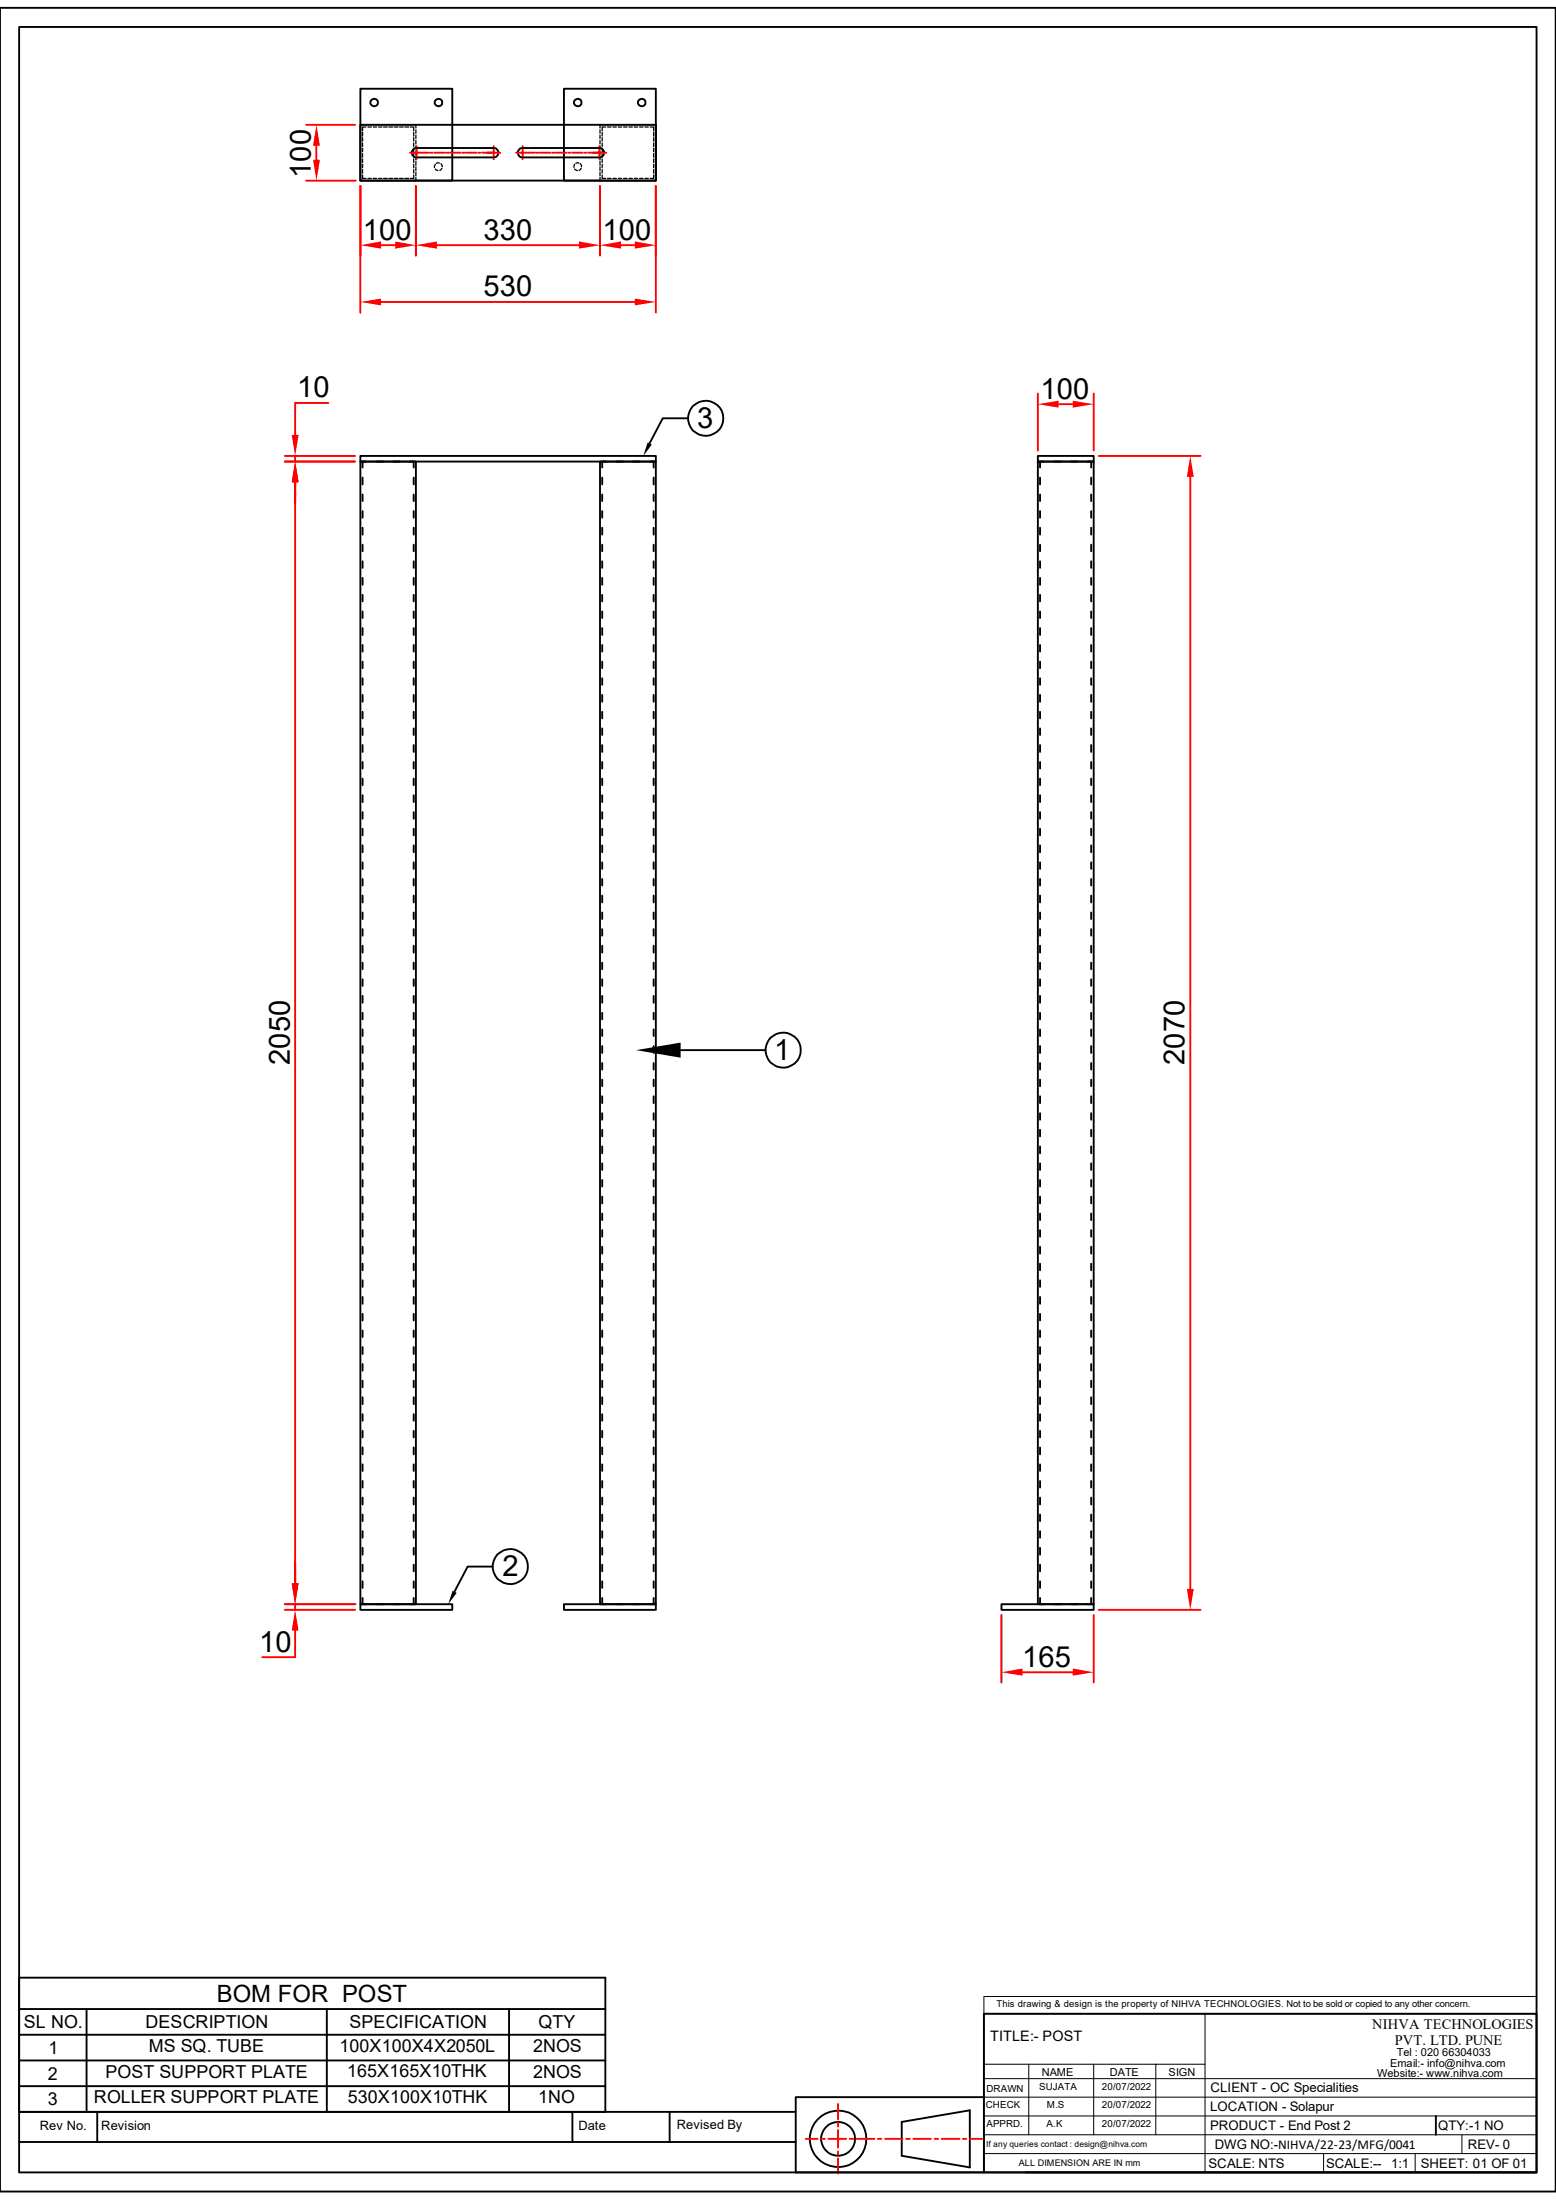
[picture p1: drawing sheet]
<svg xmlns="http://www.w3.org/2000/svg" width="210mm" height="297mm" viewBox="0 0 210 297" stroke-linecap="round" stroke-linejoin="round" font-family="sans-serif">
<g fill="none" stroke="#000" stroke-width=".25">
<path d="M0 1.1h210v294.8h-210zM2.6 3.6h204.8v289.7h-204.8zM48.6 16.8h39.9v7.6h-39.9zM48.6 12h12.4v12.4h-12.4zM76.1 12h12.4v12.4h-12.4zM55.9 20h10.7a.64 .64 0 0 1 .7 .6 .64 .64 0 0 1-.7 .7h-10.4a.65 .65 0 0 1-.6-.5 .65 .65 0 0 1 .3-.8zM70.2 20h10.7a.64 .64 0 0 1 .6 .6 .64 .64 0 0 1-.6 .7h-10.4a.65 .65 0 0 1-.6-.5 .65 .65 0 0 1 .3-.8zM48.6 61.6h39.9v.7h-39.9zM48.6 62.3h7.5v154.3h-7.5zM48.9 64.5v.9M48.9 66.8v.8M48.9 69v.9"/>
<path d="M48.9 71.2v1M48.9 73.5v.9M48.9 75.8v.9M48.9 78v1M49.4 62.3h-.5v.8M50.8 62.3h.9M53.1 62.3h.9M55.3 62.3h.5v.8M55.8 64.5v.9M55.8 66.8v.8M55.8 69v.9M55.8 71.2v1"/>
<path d="M55.8 73.5v.9M55.8 75.8v.9M55.8 78v1M81 62.3h7.5v154.3h-7.5zM81.3 64.5v.9M81.3 66.8v.8M81.3 69v.9M81.3 71.2v1M81.3 73.5v.9M81.3 75.8v.9M81.3 78v1M81.8 62.3h-.5v.8"/>
<path d="M83.2 62.3h.9M85.4 62.3h.9M87.7 62.3h.5v.8M88.2 64.5v.9M88.2 66.8v.8M88.2 69v.9M88.2 71.2v1M88.2 73.5v.9M88.2 75.8v.9M88.2 78v1M48.9 80.3v.9M48.9 82.6v.8"/>
<path d="M48.9 84.8v.9M48.9 87.1v.9M48.9 89.3v.9M48.9 91.6v.9M48.9 93.8v.9M48.9 96.1v.9M48.9 98.3v.9M55.8 80.3v.9M55.8 82.6v.8M55.8 84.8v.9M55.8 87.1v.9M55.8 89.3v.9"/>
<path d="M55.8 91.6v.9M55.8 93.8v.9M55.8 96.1v.9M55.8 98.3v.9M81.3 80.3v.9M81.3 82.6v.8M81.3 84.8v.9M81.3 87.1v.9M81.3 89.3v.9M81.3 91.6v.9M81.3 93.8v.9M81.3 96.1v.9"/>
<path d="M81.3 98.3v.9M88.2 80.3v.9M88.2 82.6v.8M88.2 84.8v.9M88.2 87.1v.9M88.2 89.3v.9M88.2 91.6v.9M88.2 93.8v.9M88.2 96.1v.9M88.2 98.3v.9M48.9 100.6v.9M48.9 102.9v.9"/>
<path d="M48.9 105.1v.9M48.9 107.4v.9M48.9 109.6v.9M48.9 111.9v.9M48.9 114.1v1M48.9 116.4v.9M48.9 118.7v.8M55.8 100.6v.9M55.8 102.9v.9M55.8 105.1v.9M55.8 107.4v.9M55.8 109.6v.9"/>
<path d="M55.8 111.9v.9M55.8 114.1v1M55.8 116.4v.9M55.8 118.7v.8M81.3 100.6v.9M81.3 102.9v.9M81.3 105.1v.9M81.3 107.4v.9M81.3 109.6v.9M81.3 111.9v.9M81.3 114.1v1M81.3 116.4v.9"/>
<path d="M81.3 118.7v.8M88.2 100.6v.9M88.2 102.9v.9M88.2 105.1v.9M88.2 107.4v.9M88.2 109.6v.9M88.2 111.9v.9M88.2 114.1v1M88.2 116.4v.9M88.2 118.7v.8M48.9 120.9v.9M48.9 123.2v.9"/>
<path d="M48.9 125.4v.9M48.9 127.7v.9M48.9 130v.9M48.9 132.2v.9M48.9 134.5v.9M48.9 136.7v.9M48.9 139v.9M55.8 120.9v.9M55.8 123.2v.9M55.8 125.4v.9M55.8 127.7v.9M55.8 130v.9"/>
<path d="M55.8 132.2v.9M55.8 134.5v.9M55.8 136.7v.9M55.8 139v.9M81.3 120.9v.9M81.3 123.2v.9M81.3 125.4v.9M81.3 127.7v.9M81.3 130v.9M81.3 132.2v.9M81.3 134.5v.9M81.3 136.7v.9"/>
<path d="M81.3 139v.9M88.2 120.9v.9M88.2 123.2v.9M88.2 125.4v.9M88.2 127.7v.9M88.2 130v.9M88.2 132.2v.9M88.2 134.5v.9M88.2 136.7v.9M88.2 139v.9M48.9 141.2v1M48.9 143.5v.9"/>
<path d="M48.9 145.8v.8M48.9 148v.9M48.9 150.3v.9M48.9 152.5v.9M48.9 154.8v.9M48.9 157.1v.8M48.9 159.3v.9M55.8 141.2v1M55.8 143.5v.9M55.8 145.8v.8M55.8 148v.9M55.8 150.3v.9"/>
<path d="M55.8 152.5v.9M55.8 154.8v.9M55.8 157.1v.8M55.8 159.3v.9M81.3 141.2v1M81.3 143.5v.9M81.3 145.8v.8M81.3 148v.9M81.3 150.3v.9M81.3 152.5v.9M81.3 154.8v.9M81.3 157.1v.8"/>
<path d="M81.3 159.3v.9M88.2 141.2v1M88.2 143.5v.9M88.2 145.8v.8M88.2 148v.9M88.2 150.3v.9M88.2 152.5v.9M88.2 154.8v.9M88.2 157.1v.8M88.2 159.3v.9M48.9 161.5v1M48.9 163.8v.9"/>
<path d="M48.9 166.1v.9M48.9 168.3v.9M48.9 170.6v.9M48.9 172.8v.9M48.9 175.1v.9M48.9 177.4v.9M48.9 179.6v.9M55.8 161.5v1M55.8 163.8v.9M55.8 166.1v.9M55.8 168.3v.9M55.8 170.6v.9"/>
<path d="M55.8 172.8v.9M55.8 175.1v.9M55.8 177.4v.9M55.8 179.6v.9M81.3 161.5v1M81.3 163.8v.9M81.3 166.1v.9M81.3 168.3v.9M81.3 170.6v.9M81.3 172.8v.9M81.3 175.1v.9M81.3 177.4v.9"/>
<path d="M81.3 179.6v.9M88.2 161.5v1M88.2 163.8v.9M88.2 166.1v.9M88.2 168.3v.9M88.2 170.6v.9M88.2 172.8v.9M88.2 175.1v.9M88.2 177.4v.9M88.2 179.6v.9M48.9 181.9v.9M48.9 184.2v.8"/>
<path d="M48.9 186.4v.9M48.9 188.6v1M48.9 190.9v.9M48.9 193.2v.9M48.9 195.4v.9M48.9 197.7v.9M48.9 199.9v.9M55.8 181.9v.9M55.8 184.1v.9M55.8 186.4v.9M55.8 188.6v1M55.8 190.9v.9"/>
<path d="M55.8 193.2v.9M55.8 195.4v.9M55.8 197.7v.9M55.8 199.9v.9M81.3 181.9v.9M81.3 184.1v.9M81.3 186.4v.9M81.3 188.6v1M81.3 190.9v.9M81.3 193.2v.9M81.3 195.4v.9M81.3 197.7v.9"/>
<path d="M81.3 199.9v.9M88.2 181.9v.9M88.2 184.2v.8M88.2 186.4v.9M88.2 188.6v1M88.2 190.9v.9M88.2 193.2v.9M88.2 195.4v.9M88.2 197.7v.9M88.2 199.9v.9M48.6 216.6h12.4v.7h-12.4zM48.9 202.2v.9"/>
<path d="M48.9 204.5v.9M48.9 206.7v.9M48.9 209v.9M48.9 211.2v.9M48.9 213.5v.9M48.9 215.7v.9h.5M50.8 216.6h.9M53.1 216.6h.9M55.8 215.7v.9h-.5M55.8 202.2v.9M55.8 204.5v.9M55.8 206.7v.9"/>
<path d="M55.8 209v.9M55.8 211.2v.9M55.8 213.5v.9M76.1 216.6h12.4v.7h-12.4zM81.3 215.7v.9h.5M81.3 202.2v.9M81.3 204.5v.9M81.3 206.7v.9M81.3 209v.9M81.3 211.2v.9M81.3 213.5v.9M83.2 216.6h.9"/>
<path d="M85.4 216.6h.9M88.2 215.7v.9h-.5M88.2 202.2v.9M88.2 204.5v.9M88.2 206.7v.9M88.2 209v.9M88.2 211.2v.9M88.2 213.5v.9M138.4 293.3h69"/>
<circle cx="50.5" cy="13.9" r=".51"/>
<circle cx="59.2" cy="13.9" r=".51"/>
<circle cx="78" cy="13.9" r=".51"/>
<circle cx="86.6" cy="13.9" r=".51"/>
</g>
<g fill="none" stroke="#000" stroke-width=".17">
<path d="M48.6 17.5v.5M48.6 18.2v.5M48.6 19v.4M48.6 19.7v.5M48.9 17.9v.5M48.9 18.6v.4M48.9 19.3v.5M49.1 16.8h-.5v.5M49.3 16.8h.5M49.4 17.1h-.5v.6M49.7 17.1h.4M50 16.8h.5"/>
<path d="M50.4 17.1h.4M50.7 16.8h.5M51.1 17.1h.5M51.4 16.8h.5M51.8 17.1h.5M52.2 16.8h.4M52.5 17.1h.5M52.9 16.8h.4M53.2 17.1h.5M53.6 16.8h.5M53.9 17.1h.5M54.3 16.8h.5"/>
<path d="M54.7 17.1h.5M55 16.8h.5M55.4 17.1h.4v.6M55.8 16.8h.3v.5M55.8 17.9v.5M55.8 18.6v.5M55.8 19.3v.5M56.1 17.5v.5M56.1 18.2v.5M56.1 19v.4M56.1 19.7v.5M81 17.5v.5"/>
<path d="M81 18.2v.5M81 19v.4M81 19.7v.5M81.3 17.9v.5M81.3 18.6v.5M81.3 19.3v.5M81.4 16.8h-.4v.5M81.7 16.8h.4M81.7 17.1h-.4v.6M82 17.1h.5M82.4 16.8h.4M82.7 17.1h.5"/>
<path d="M83.1 16.8h.5M83.4 17.1h.5M83.8 16.8h.5M84.2 17.1h.4M84.5 16.8h.5M84.9 17.1h.4M85.2 16.8h.5M85.6 17.1h.5M85.9 16.8h.5M86.3 17.1h.5M86.7 16.8h.4M87 17.1h.5"/>
<path d="M87.4 16.8h.4M87.8 17.1h.4v.6M88.1 16.8h.4v.5M88.2 17.9v.5M88.2 18.6v.4M88.2 19.3v.5M88.5 17.5v.5M88.5 18.2v.5M88.5 19v.4M88.5 19.7v.5M48.6 24v.4h.5M48.6 20.4v.5"/>
<path d="M48.6 21.1v.5M48.6 21.8v.5M48.6 22.5v.5M48.6 23.2v.5M48.9 20v.5M48.9 20.7v.5M48.9 21.5v.4M48.9 22.2v.4M48.9 22.9v.5M48.9 23.6v.5h.5M49.3 24.4h.5M49.7 24.1h.4"/>
<path d="M50 24.4h.5M50.4 24.1h.4M50.7 24.4h.5M51.1 24.1h.5M51.4 24.4h.5M51.8 24.1h.5M52.2 24.4h.4M52.5 24.1h.5M52.9 24.4h.4M53.2 24.1h.5M53.6 24.4h.5M53.9 24.1h.5"/>
<path d="M54.3 24.4h.5M54.7 24.1h.5M55 24.4h.5M55.8 23.6v.5h-.4M55.8 20v.5M55.8 20.7v.5M55.8 21.5v.4M55.8 22.2v.4M55.8 22.9v.5M56.1 20.4v.5M56.1 21.1v.5M56.1 21.8v.5"/>
<path d="M56.1 22.5v.5M56.1 23.2v.5M56.1 24v.4h-.3M58.8 22.2l-.2 .4M58.8 22.8l.3 .2M59.3 22l-.4 .1M59.5 22.1l.2 .4M59.6 22.7l-.2 .3M77.6 22.2l-.1 .4M77.6 22.8l.3 .2M78.1 22l-.4 .1M78.3 22.1l.2 .2v.2"/>
<path d="M78.4 22.7l-.3 .3M81 24v.4h.4M81 20.4v.5M81 21.1v.5M81 21.8v.5M81 22.5v.5M81 23.2v.5M81.3 23.6v.5h.4M81.3 20v.5M81.3 20.7v.5M81.3 21.5v.4M81.3 22.2v.4"/>
<path d="M81.3 22.9v.5M81.7 24.4h.4M82 24.1h.5M82.4 24.4h.4M82.7 24.1h.5M83.1 24.4h.5M83.4 24.1h.5M83.8 24.4h.5M84.2 24.1h.4M84.5 24.4h.5M84.9 24.1h.4M85.2 24.4h.5"/>
<path d="M85.6 24.1h.5M85.9 24.4h.5M86.3 24.1h.5M86.7 24.4h.4M87 24.1h.5M87.4 24.4h.4M88.2 23.6v.5h-.4M88.2 20v.5M88.2 20.7v.5M88.2 21.5v.4M88.2 22.2v.4M88.2 22.9v.5"/>
<path d="M88.5 24v.4h-.4M88.5 20.4v.5M88.5 21.1v.5M88.5 21.8v.5M88.5 22.5v.5M88.5 23.2v.5"/>
</g>
<g fill="none" stroke="#f00" stroke-width=".25">
<path d="M56.2 19.7v.8M66.6 19.7v.8M70.5 19.7v.8M80.9 19.7v.8M55.3 20.6h.8M56.2 20.6h.1M56.2 20.6v.1M56.2 20.7v.8M56.3 20.6h1.6M58.1 20.6h.3M58.6 20.6h1.5M60.3 20.6h.2"/>
<path d="M60.7 20.6h1.5M62.4 20.6h.3M62.9 20.6h1.4M64.6 20.6h.2M65.1 20.6h1.6M66.6 20.6v.1M66.6 20.7v.8M66.8 20.6h.7M69.6 20.6h.8M70.5 20.6h.1M70.5 20.6v.1M70.5 20.7v.8"/>
<path d="M70.7 20.6h1.5M72.4 20.6h.3M72.9 20.6h1.4M74.6 20.6h.2M75.1 20.6h1.4M76.8 20.6h.2M77.2 20.6h1.5M78.9 20.6h.2M79.4 20.6h1.6M80.9 20.6v.1M80.9 20.7v.8M81 20.6h.8"/>
</g>
<path d="M132.8 269.5h74.6v2.4h-74.6zM162.6 271.9h44.8M132.8 288.2h74.6M132.8 285.7h74.6M132.8 283.1h74.6M132.8 280.6h74.6" fill="none" stroke="#000" stroke-width=".13"/>
<path d="M163 272.5h21.7v5.9h-21.7z" fill="#fff"/>
<path d="M132.8 271.9v21.4M132.8 278.7h29.8M134.1 271.9h28.5v21.4M138.9 278.7v9.5M147.6 278.7v9.5M156 278.7v9.5M132.8 290.7h74.6M178.6 290.7v2.6M191 290.7v2.6M197.3 288.2v2.5" fill="none" stroke="#000" stroke-width=".13"/>
<g fill="none" stroke="#000" stroke-width=".25">
<path d="M140.1 62.3h7.5v154.3h-7.5zM140.1 61.6h7.5v.7h-7.5zM140.4 64.5v.9M140.4 66.8v.8M140.4 69v.9M140.4 71.2v1M140.4 73.5v.9M140.4 75.8v.9M140.4 78v1M140.9 62.3h-.5v.8M142.2 62.3h1M144.5 62.3h.9"/>
<path d="M146.8 62.3h.5v.8M147.3 64.5v.9M147.3 66.8v.8M147.3 69v.9M147.3 71.2v1M147.3 73.5v.9M147.3 75.8v.9M147.3 78v1M140.4 80.3v.9M140.4 82.6v.8M140.4 84.8v.9M140.4 87.1v.9"/>
<path d="M140.4 89.3v.9M140.4 91.6v.9M140.4 93.8v.9M140.4 96.1v.9M140.4 98.3v.9M147.3 80.3v.9M147.3 82.6v.8M147.3 84.8v.9M147.3 87.1v.9M147.3 89.3v.9M147.3 91.6v.9M147.3 93.8v.9"/>
<path d="M147.3 96.1v.9M147.3 98.3v.9M140.4 100.6v.9M140.4 102.9v.9M140.4 105.1v.9M140.4 107.4v.9M140.4 109.6v.9M140.4 111.9v.9M140.4 114.1v1M140.4 116.4v.9M140.4 118.7v.8M147.3 100.6v.9"/>
<path d="M147.3 102.9v.9M147.3 105.1v.9M147.3 107.4v.9M147.3 109.6v.9M147.3 111.9v.9M147.3 114.1v1M147.3 116.4v.9M147.3 118.7v.8M140.4 120.9v.9M140.4 123.2v.9M140.4 125.4v.9M140.4 127.7v.9"/>
<path d="M140.4 130v.9M140.4 132.2v.9M140.4 134.5v.9M140.4 136.7v.9M140.4 139v.9M147.3 120.9v.9M147.3 123.2v.9M147.3 125.4v.9M147.3 127.7v.9M147.3 130v.9M147.3 132.2v.9M147.3 134.5v.9"/>
<path d="M147.3 136.7v.9M147.3 139v.9M140.4 141.2v1M140.4 143.5v.9M140.4 145.8v.8M140.4 148v.9M140.4 150.3v.9M140.4 152.5v.9M140.4 154.8v.9M140.4 157.1v.8M140.4 159.3v.9M147.3 141.2v1"/>
<path d="M147.3 143.5v.9M147.3 145.8v.8M147.3 148v.9M147.3 150.3v.9M147.3 152.5v.9M147.3 154.8v.9M147.3 157.1v.8M147.3 159.3v.9M140.4 161.5v1M140.4 163.8v.9M140.4 166.1v.9M140.4 168.3v.9"/>
<path d="M140.4 170.6v.9M140.4 172.8v.9M140.4 175.1v.9M140.4 177.4v.9M140.4 179.6v.9M147.3 161.5v1M147.3 163.8v.9M147.3 166.1v.9M147.3 168.3v.9M147.3 170.6v.9M147.3 172.8v.9M147.3 175.1v.9"/>
<path d="M147.3 177.4v.9M147.3 179.6v.9M140.4 181.9v.9M140.4 184.1v.9M140.4 186.4v.9M140.4 188.6v1M140.4 190.9v.9M140.4 193.2v.9M140.4 195.4v.9M140.4 197.7v.9M140.4 199.9v.9M147.3 181.9v.9"/>
<path d="M147.3 184.2v.8M147.3 186.4v.9M147.3 188.6v1M147.3 190.9v.9M147.3 193.2v.9M147.3 195.4v.9M147.3 197.7v.9M147.3 199.9v.9M135.2 216.6h12.4v.7h-12.4zM140.4 202.2v.9M140.4 204.5v.9M140.4 206.7v.9"/>
<path d="M140.4 209v.9M140.4 211.2v.9M140.4 213.5v.9M140.4 215.7v.9h.5M142.2 216.6h1M144.5 216.6h.9M147.3 215.7v.9h-.5M147.3 202.2v.9M147.3 204.5v.9M147.3 206.7v.9M147.3 209v.9M147.3 211.2v.9"/>
<path d="M147.3 213.5v.9M2.6 267h79.1v18.1h-79.1zM2.6 271.2h79.1M2.6 274.7h79.1M2.6 278.2h79.1M11.7 271.2v13.9M44.1 271.2v13.9M68.7 271.2v13.9M132.8 271.9h74.6v21.4h-74.6zM2.6 289.2h104.8M2.6 285.1h104.8M2.6 281.6h79.1"/>
<path d="M13.1 285.1v4.1M77.3 285.1v4.1M90.4 285.1v4.1M121.7 286.5l9.2-1.6v7.7l-9.2-1.6zM132.8 283.1h-25.4v10.2h25.4M193.8 285.7v2.5"/>
<circle cx="113.1" cy="288.8" r="2.29"/>
<circle cx="113.1" cy="288.8" r="3.8"/>
</g>
<g fill="none" stroke="#f00" stroke-width=".25">
<path d="M48.6 25.1v17.1M88.5 25.1v17.1M51.4 40.8h34.3M108.8 288.8h1.6M110.9 288.8h.4M111.8 288.8h2.4M113.1 286.6v.5M113.1 287.6v2.3M113.1 290.4v.5M113.1 291.4v2.1M113.1 284.1v2M114.7 288.8h.4"/>
<path d="M115.6 288.8h2.4M118.5 288.8h.5M119.5 288.8h2.3M122.3 288.8h.5M123.3 288.8h2.3M126.2 288.8h.4M127.1 288.8h2.4M130 288.8h.4M130.9 288.8h1.6"/>
</g>
<g fill="#f00">
<path d="M48.6 40.8l2.8-.5v.9z"/>
<path d="M85.7 40.3l2.8 .5-2.8 .4z"/>
</g>
<path d="M48.6 25.1v9.4M51.4 33.1h1.9M56.1 25.1v9.4" fill="none" stroke="#f00" stroke-width=".25"/>
<g fill="#f00">
<path d="M48.6 33.1l2.8-.5v1z"/>
<path d="M53.3 32.6l2.8 .5-2.8 .5z"/>
</g>
<path d="M56.1 25.1v9.4M59 33.1h19.1M81 25.1v9.4" fill="none" stroke="#f00" stroke-width=".25"/>
<g fill="#f00">
<path d="M56.1 33.1l2.9-.5v1z"/>
<path d="M78.1 32.6l2.9 .5-2.9 .5z"/>
</g>
<path d="M81 25.1v9.4M83.8 33.1h1.9M88.5 25.1v9.4" fill="none" stroke="#f00" stroke-width=".25"/>
<g fill="#f00">
<path d="M81 33.1l2.8-.5v1z"/>
<path d="M85.7 32.6l2.8 .5-2.8 .5z"/>
</g>
<path d="M41.3 16.8h6.6M42.7 19.7v1.8M41.3 24.4h6.7" fill="none" stroke="#f00" stroke-width=".25"/>
<g fill="#f00">
<path d="M42.2 21.5h1l-.5 2.9z"/>
<path d="M42.7 16.8l.5 2.9h-1z"/>
</g>
<path d="M38.4 217.3h9.5M38.4 216.6h9.5M39.8 210.9v2.8M39.8 216.6v.7M39.8 220.1v3.6h-4.4" fill="none" stroke="#f00" stroke-width=".25"/>
<g fill="#f00">
<path d="M39.4 213.7h.9l-.5 2.9z"/>
<path d="M39.8 217.3l.5 2.8h-.9z"/>
</g>
<path d="M38.4 62.3h9.5M39.8 65.1v148.6M38.4 216.6h9.6" fill="none" stroke="#f00" stroke-width=".25"/>
<g fill="#f00">
<path d="M39.4 213.7h.9l-.5 2.9z"/>
<path d="M39.8 62.3l.5 2.8h-.9z"/>
</g>
<path d="M44.3 54.4h-4.5v4.3M38.4 61.6h9.5M38.4 62.3h9.5M39.8 61.6v.7M39.8 65.1v2.8" fill="none" stroke="#f00" stroke-width=".25"/>
<g fill="#f00">
<path d="M39.8 62.3l.5 2.8h-.9z"/>
<path d="M39.4 58.7h.9l-.5 2.9z"/>
</g>
<path d="M140.1 53.1v7.7M142.9 54.6h1.9M147.6 53.1v7.7" fill="none" stroke="#f00" stroke-width=".25"/>
<g fill="#f00">
<path d="M140.1 54.6l2.8-.5v.9z"/>
<path d="M144.8 54.1l2.8 .5-2.8 .4z"/>
</g>
<path d="M148.3 61.6h13.8M160.7 64.4v150.1M148.3 217.3h13.8" fill="none" stroke="#f00" stroke-width=".25"/>
<g fill="#f00">
<path d="M160.7 61.6l.4 2.8h-.9z"/>
<path d="M160.2 214.5h.9l-.4 2.8z"/>
</g>
<path d="M135.2 218v9.2M147.6 218v9.2M138 225.8h6.8" fill="none" stroke="#f00" stroke-width=".25"/>
<g fill="#f00">
<path d="M135.2 225.8l2.8-.5v.9z"/>
<path d="M144.8 225.3l2.8 .5-2.8 .4z"/>
</g>
<path d="M87.4 59.7l.6 .3-1.2 1.6zM85.9 141.8l6-1v2zM61.1 214.8l.5 .3-1.1 1.5z" fill="#000"/>
<g fill="none" stroke="#000" stroke-width=".25">
<path d="M92.8 56.5h-3.3l-1.8 3.4M91.9 141.8h11.4M66.5 211.5h-3.4l-1.8 3.4"/>
<circle cx="95.3" cy="56.5" r="2.36"/>
<circle cx="105.7" cy="141.8" r="2.36"/>
<circle cx="68.9" cy="211.5" r="2.36"/>
</g>
<g font-size="3.9">
<text x="42" y="24" transform="rotate(-90 42 24)">100</text>
<text x="49" y="32.3">100</text>
<text x="65.3" y="32.3">330</text>
<text x="81.3" y="32.3">100</text>
<text x="65.3" y="40">530</text>
<text x="40.1" y="53.6">10</text>
<text x="140.4" y="53.8">100</text>
<text x="94.1" y="57.8">3</text>
<text x="39.1" y="143.8" transform="rotate(-90 39.1 143.8)">2050</text>
<text x="104.5" y="143.2">1</text>
<text x="159.9" y="143.8" transform="rotate(-90 159.9 143.8)">2070</text>
<text x="67.8" y="212.8">2</text>
<text x="35" y="223">10</text>
<text x="138" y="225">165</text>
</g>
<text font-size="3.2" x="29.3" y="270.3">BOM FOR POST</text>
<g font-size="2.4">
<text x="3.2" y="273.8">SL NO.</text>
<text x="19.7" y="273.8">DESCRIPTION</text>
<text x="47.2" y="273.8">SPECIFICATION</text>
<text x="72.7" y="273.8">QTY</text>
<text x="6.5" y="280.8">2</text>
<text x="6.6" y="277.3">1</text>
<text x="14.2" y="280.5">POST SUPPORT PLATE</text>
<text x="20.1" y="277">MS SQ. TUBE</text>
<text x="45.8" y="277">100X100X4X2050L</text>
<text x="46.9" y="280.5">165X165X10THK</text>
<text x="72" y="280.5">2NOS</text>
<text x="72" y="277">2NOS</text>
<text x="6.5" y="284.2">3</text>
<text x="12.7" y="284">ROLLER SUPPORT PLATE</text>
<text x="46.9" y="283.9">530X100X10THK</text>
<text x="72.6" y="284">1NO</text>
</g>
<g font-size="1.9">
<text x="133.6" y="275.5">TITLE:- POST</text>
<text x="185.2" y="273.9">NIHVA TECHNOLOGIES</text>
<text x="188.3" y="276.1">PVT. LTD. PUNE</text>
</g>
<g font-size="1.8">
<text x="163.3" y="287.6">PRODUCT - End Post 2</text>
<text x="163.3" y="285">LOCATION - Solapur</text>
<text x="163.4" y="282.5">CLIENT - OC Specialities</text>
<text x="194.1" y="287.6">QTY:-1 NO</text>
<text x="163.1" y="292.7">SCALE: NTS</text>
<text x="164" y="290.1">DWG NO:-NIHVA/22-23/MFG/0041</text>
<text x="179" y="292.7">SCALE:--</text>
<text x="187.7" y="292.7">1:1</text>
<text x="191.8" y="292.7">SHEET: 01 OF 01</text>
<text x="198.1" y="290.1">REV- 0</text>
</g>
<g font-size="1.7">
<text x="5.4" y="287.5">Rev No.</text>
<text x="13.7" y="287.5">Revision</text>
<text x="78.1" y="287.5">Date</text>
<text x="91.4" y="287.4">Revised By</text>
</g>
<g font-size="1.5">
<text x="140.6" y="280.2">NAME</text>
<text x="149.8" y="280.2">DATE</text>
<text x="157.7" y="280.2">SIGN</text>
<text x="185.9" y="280.4">Website:- www.nihva.com</text>
<text x="187.6" y="279.1">Email:- info@nihva.com</text>
<text x="188.5" y="277.6">Tel : 020 66304033</text>
</g>
<g font-size="1.3">
<text x="134.5" y="271">This drawing &amp; design is the property of NIHVA TECHNOLOGIES. Not to be sold or copied to any other concern.</text>
<text x="133.1" y="284.6">CHECK</text>
<text x="133.1" y="282.4">DRAWN</text>
<text x="133.1" y="287.2">APPRD.</text>
<text x="140.3" y="282.1">SUJATA</text>
<text x="141.3" y="287.2">A.K</text>
<text x="141.3" y="284.6">M.S</text>
<text x="148.7" y="282.1">20/07/2022</text>
<text x="148.7" y="284.6">20/07/2022</text>
<text x="148.7" y="287.2">20/07/2022</text>
</g>
<text font-size="1.2" x="137.5" y="292.4">ALL DIMENSION ARE IN mm</text>
<text font-size="1.1" x="133.1" y="289.8">If any queries contact : design@nihva.com</text>
</svg>
